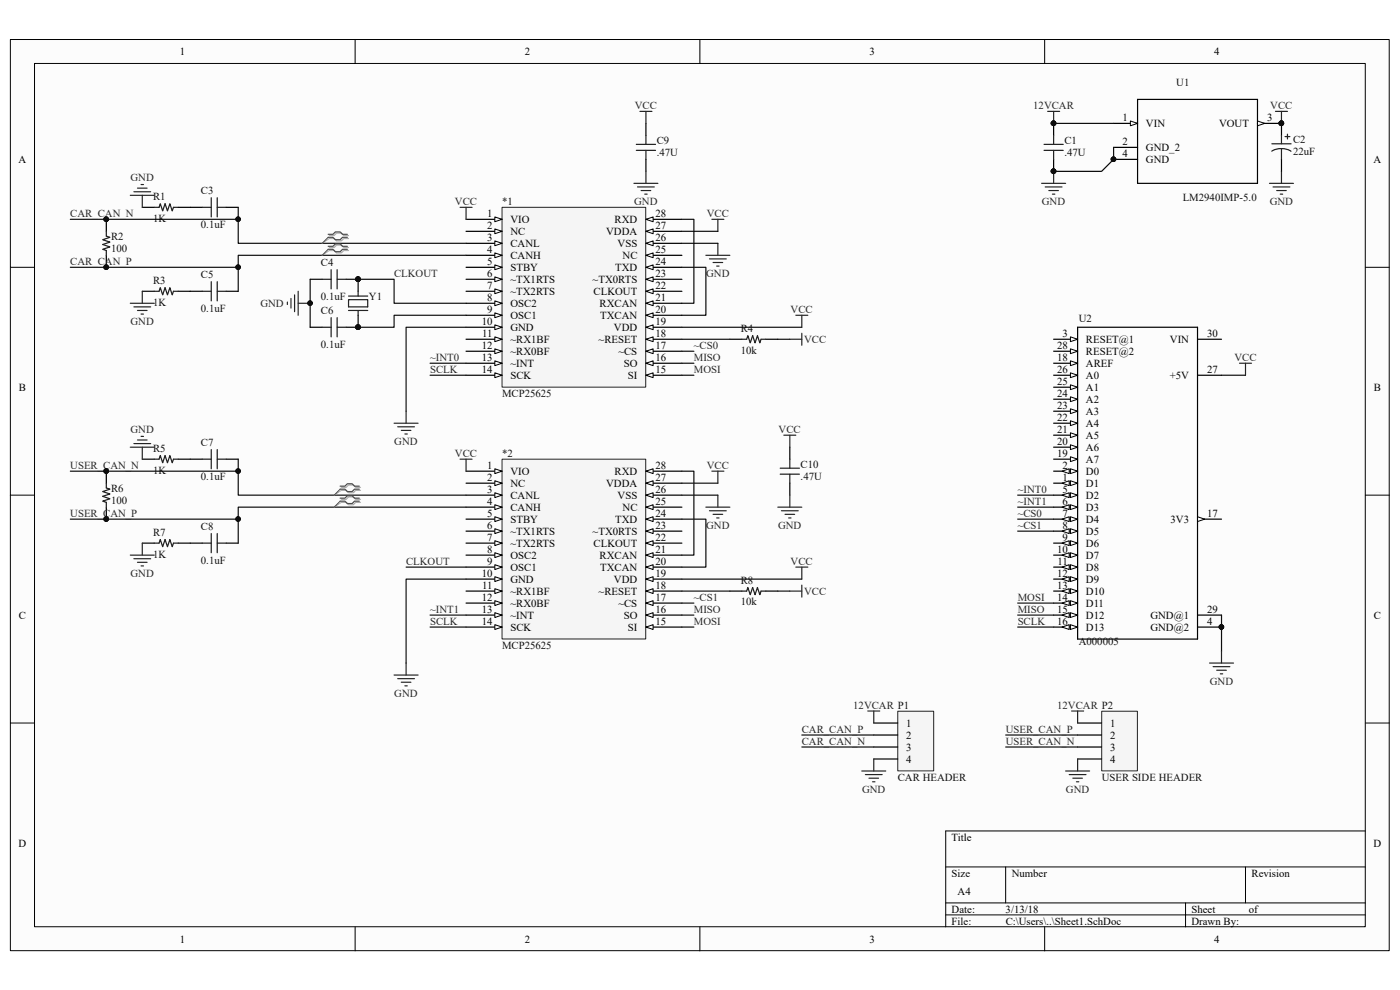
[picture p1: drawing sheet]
<svg xmlns="http://www.w3.org/2000/svg" width="297mm" height="210mm" viewBox="0 0 297 210" stroke-linecap="round" stroke-linejoin="round" font-family="sans-serif">
<path d="M2.2 8.4h292.5v193.3h-292.5z" fill="#fcfcfc"/>
<path d="M2.2 8.4h292.5v193.3h-292.5z" fill="none" stroke="#000" stroke-width=".21"/>
<path d="M7.4 13.5h282.2v183.1h-282.2z" fill="#fcfcfc"/>
<g fill="none" stroke="#000" stroke-width=".21">
<path d="M7.3 13.5h282.3v183.1h-282.3zM75.3 8.4v5.1M148.5 8.4v5.1M221.6 8.4v5.1M2.2 56.7h5.1M289.7 56.7h5.1M2.2 105h5.1M289.7 105h5.1M2.2 153.4h5.1M289.7 153.4h5.1M289.7 176.3h-89.1v20.3M75.3 196.6v5.1"/>
<path d="M148.5 196.6v5.1M200.6 183.9h89.1M200.6 191.5h89.1M200.6 194.1h89.1M213.4 183.9v7.6M221.6 196.6v5.1M251.5 191.5v5.1M264.2 183.9v7.6"/>
</g>
<path d="M106.6 44h30.4v38.1h-30.4z" fill="#f5f5f5"/>
<path d="M106.5 44h30.5v38.1h-30.5z" fill="none" stroke="#262626" stroke-width=".21"/>
<path d="M98.9 46.5h7.6" fill="none" stroke="#000" stroke-width=".25"/>
<path d="M105 46l1.5 .5-1.5 .5z" fill="#fcfcfc"/>
<path d="M105 46l1.5 .5-1.5 .5z" fill="none" stroke="#000" stroke-width=".21"/>
<path d="M98.9 49.1h7.6" fill="none" stroke="#000" stroke-width=".25"/>
<path d="M105 48.6l1.5 .5-1.5 .5z" fill="#fcfcfc"/>
<path d="M105 48.6l1.5 .5-1.5 .5z" fill="none" stroke="#000" stroke-width=".21"/>
<path d="M98.9 51.6h7.6" fill="none" stroke="#000" stroke-width=".25"/>
<path d="M105 51.1l1.5 .5-1.5 .5z" fill="#fcfcfc"/>
<path d="M105 51.1l1.5 .5-1.5 .5z" fill="none" stroke="#000" stroke-width=".21"/>
<path d="M98.9 54.2h7.6" fill="none" stroke="#000" stroke-width=".25"/>
<path d="M105 53.7l1.5 .5-1.5 .5z" fill="#fcfcfc"/>
<path d="M105 53.7l1.5 .5-1.5 .5z" fill="none" stroke="#000" stroke-width=".21"/>
<path d="M98.9 56.7h7.6" fill="none" stroke="#000" stroke-width=".25"/>
<path d="M105 56.2l1.5 .5-1.5 .5z" fill="#fcfcfc"/>
<path d="M105 56.2l1.5 .5-1.5 .5z" fill="none" stroke="#000" stroke-width=".21"/>
<path d="M98.9 59.2h7.6" fill="none" stroke="#000" stroke-width=".25"/>
<path d="M105 58.7l1.5 .5-1.5 .6z" fill="#fcfcfc"/>
<path d="M105 58.7l1.5 .5-1.5 .6z" fill="none" stroke="#000" stroke-width=".21"/>
<path d="M98.9 61.8h7.6" fill="none" stroke="#000" stroke-width=".25"/>
<path d="M105 61.3l1.5 .5-1.5 .5z" fill="#fcfcfc"/>
<path d="M105 61.3l1.5 .5-1.5 .5z" fill="none" stroke="#000" stroke-width=".21"/>
<path d="M98.9 64.3h7.6" fill="none" stroke="#000" stroke-width=".25"/>
<path d="M105 63.8l1.5 .5-1.5 .5z" fill="#fcfcfc"/>
<path d="M105 63.8l1.5 .5-1.5 .5z" fill="none" stroke="#000" stroke-width=".21"/>
<path d="M98.9 66.9h7.6" fill="none" stroke="#000" stroke-width=".25"/>
<path d="M105 66.4l1.5 .5-1.5 .5z" fill="#fcfcfc"/>
<path d="M105 66.4l1.5 .5-1.5 .5z" fill="none" stroke="#000" stroke-width=".21"/>
<path d="M98.9 69.4h7.6" fill="none" stroke="#000" stroke-width=".25"/>
<path d="M105 68.9l1.5 .5-1.5 .5z" fill="#fcfcfc"/>
<path d="M105 68.9l1.5 .5-1.5 .5z" fill="none" stroke="#000" stroke-width=".21"/>
<path d="M98.9 72h7.6" fill="none" stroke="#000" stroke-width=".25"/>
<path d="M105 71.5l1.5 .5-1.5 .5z" fill="#fcfcfc"/>
<path d="M105 71.5l1.5 .5-1.5 .5z" fill="none" stroke="#000" stroke-width=".21"/>
<path d="M98.9 74.5h7.6" fill="none" stroke="#000" stroke-width=".25"/>
<path d="M105 74l1.5 .5-1.5 .5z" fill="#fcfcfc"/>
<path d="M105 74l1.5 .5-1.5 .5z" fill="none" stroke="#000" stroke-width=".21"/>
<path d="M98.9 77.1h7.6" fill="none" stroke="#000" stroke-width=".25"/>
<path d="M105 76.5l1.5 .6-1.5 .5z" fill="#fcfcfc"/>
<path d="M105 76.5l1.5 .6-1.5 .5z" fill="none" stroke="#000" stroke-width=".21"/>
<path d="M98.9 79.6h7.6" fill="none" stroke="#000" stroke-width=".25"/>
<path d="M105 79.1l1.5 .5-1.5 .5z" fill="#fcfcfc"/>
<path d="M105 79.1l1.5 .5-1.5 .5z" fill="none" stroke="#000" stroke-width=".21"/>
<path d="M137 79.6h7.7" fill="none" stroke="#000" stroke-width=".25"/>
<path d="M137 79.6l1.6-.5v1z" fill="#fcfcfc"/>
<path d="M137 79.6l1.6-.5v1z" fill="none" stroke="#000" stroke-width=".21"/>
<path d="M137 77.1h7.7" fill="none" stroke="#000" stroke-width=".25"/>
<path d="M137 77.1l1.6-.6v1.1z" fill="#fcfcfc"/>
<path d="M137 77.1l1.6-.6v1.1z" fill="none" stroke="#000" stroke-width=".21"/>
<path d="M137 74.5h7.7" fill="none" stroke="#000" stroke-width=".25"/>
<path d="M137 74.5l1.6-.5v1z" fill="#fcfcfc"/>
<path d="M137 74.5l1.6-.5v1z" fill="none" stroke="#000" stroke-width=".21"/>
<path d="M137 72h7.7" fill="none" stroke="#000" stroke-width=".25"/>
<path d="M137 72l1.6-.5v1z" fill="#fcfcfc"/>
<path d="M137 72l1.6-.5v1z" fill="none" stroke="#000" stroke-width=".21"/>
<path d="M137 69.4h7.7" fill="none" stroke="#000" stroke-width=".25"/>
<path d="M137 69.4l1.6-.5v1z" fill="#fcfcfc"/>
<path d="M137 69.4l1.6-.5v1z" fill="none" stroke="#000" stroke-width=".21"/>
<path d="M137 66.9h7.7" fill="none" stroke="#000" stroke-width=".25"/>
<path d="M137 66.9l1.6-.5v1z" fill="#fcfcfc"/>
<path d="M137 66.9l1.6-.5v1z" fill="none" stroke="#000" stroke-width=".21"/>
<path d="M137 64.3h7.7" fill="none" stroke="#000" stroke-width=".25"/>
<path d="M137 64.3l1.6-.5v1z" fill="#fcfcfc"/>
<path d="M137 64.3l1.6-.5v1z" fill="none" stroke="#000" stroke-width=".21"/>
<path d="M137 61.8h7.7" fill="none" stroke="#000" stroke-width=".25"/>
<path d="M137 61.8l1.6-.5v1z" fill="#fcfcfc"/>
<path d="M137 61.8l1.6-.5v1z" fill="none" stroke="#000" stroke-width=".21"/>
<path d="M137 59.2h7.7" fill="none" stroke="#000" stroke-width=".25"/>
<path d="M137 59.2l1.6-.5v1.1z" fill="#fcfcfc"/>
<path d="M137 59.2l1.6-.5v1.1z" fill="none" stroke="#000" stroke-width=".21"/>
<path d="M137 56.7h7.7" fill="none" stroke="#000" stroke-width=".25"/>
<path d="M137 56.7l1.6-.5v1z" fill="#fcfcfc"/>
<path d="M137 56.7l1.6-.5v1z" fill="none" stroke="#000" stroke-width=".21"/>
<path d="M137 54.2h7.7" fill="none" stroke="#000" stroke-width=".25"/>
<path d="M137 54.2l1.6-.5v1z" fill="#fcfcfc"/>
<path d="M137 54.2l1.6-.5v1z" fill="none" stroke="#000" stroke-width=".21"/>
<path d="M137 51.6h7.7" fill="none" stroke="#000" stroke-width=".25"/>
<path d="M137 51.6l1.6-.5v1z" fill="#fcfcfc"/>
<path d="M137 51.6l1.6-.5v1z" fill="none" stroke="#000" stroke-width=".21"/>
<path d="M137 49.1h7.7" fill="none" stroke="#000" stroke-width=".25"/>
<path d="M137 49.1l1.6-.5v1z" fill="#fcfcfc"/>
<path d="M137 49.1l1.6-.5v1z" fill="none" stroke="#000" stroke-width=".21"/>
<path d="M137 46.5h7.7" fill="none" stroke="#000" stroke-width=".25"/>
<path d="M137 46.5l1.6-.5v1z" fill="#fcfcfc"/>
<path d="M137 46.5l1.6-.5v1z" fill="none" stroke="#000" stroke-width=".21"/>
<g fill="none" stroke="#262626" stroke-width=".25">
<path d="M29.2 39.9h2M29.9 39.2h.5M27.6 41.4h5.1M28.4 40.7h3.6M30.2 41.4v2.6M97.6 44h2.5M98.9 44v2.5M149.8 54.2h5M150.5 54.9h3.6M151 46.5h2.6M151.3 55.7h2M152 56.4h.6"/>
<path d="M152.3 46.5v2.6M152.3 51.6v2.6M27.6 64.3h5.1M28.4 65.1h3.6M29.2 65.9h2M29.9 66.6h.5M30.2 61.8v2.5M61 64.1v.5M61.7 63.3v2.1M62.5 62.6v3.5M63.3 64.3h2.5M63.3 61.8v5.1"/>
<path d="M167.6 72h2.5M168.8 66.9h2.6M170.1 66.9v2.5M170.1 70.7v2.5M83.6 89.8h5.1M84.4 90.5h3.5M85.1 91.3h2.1M85.9 92.1h.5M86.2 87.2v2.6"/>
</g>
<g fill="none" stroke="#000" stroke-width=".25">
<path d="M22.6 46.5v2.6M22.6 54.2v2.5M30.2 44h2.5M37.8 44h5.1M48 44h2.5M65.8 59.2h2.5M73.4 59.2h2.6v2.6M30.2 61.8h2.5M37.8 61.8h5.1M48 61.8h2.5M65.8 69.4h2.5M76 66.9v2.5h-2.6"/>
<path d="M154.8 72h2.6M162.5 72h2.5"/>
</g>
<g fill="none" stroke="#1c1c1c" stroke-width=".25">
<path d="M22.6 49.1v1l.7 .2-1.5 .6 1.5 .5-1.5 .5 1.5 .5-1.5 .5 .8 .2v1.1M32.7 44h1l.3-.8 .5 1.5 .5-1.5 .5 1.5 .5-1.5 .5 1.5 .3-.7h1M42.9 44h1.9M44.8 41.9v4.1M44.8 59.8v4M46.1 44h1.9M46.1 41.9v4.1M46.1 59.8v4M68.3 59.2h2M70.3 57.2v4.1M71.5 57.2v4.1M71.5 59.2h1.9"/>
<path d="M32.7 61.8h1l.3-.8 .5 1.6 .5-1.6 .5 1.6 .5-1.6 .5 1.6 .3-.8h1M42.9 61.8h1.9M46.1 61.8h1.9M68.3 69.4h2M70.3 67.4v4.1M71.5 69.4h1.9M71.5 67.4v4.1M73.9 63.6h4.1v1.5h-4.1zM73.9 62.8h4.1M73.9 65.9h4.1M76 61.8v1M76 65.9v1"/>
<path d="M157.4 72h1l.3-.8 .5 1.5 .5-1.5 .5 1.5 .5-1.5 .5 1.5 .3-.7h1"/>
</g>
<g fill="#0e0e0e" stroke="#0e0e0e" stroke-width=".21">
<circle cx="22.5" cy="46.5" r=".48"/>
<circle cx="22.5" cy="56.7" r=".48"/>
<circle cx="76" cy="69.4" r=".48"/>
<circle cx="76" cy="59.2" r=".48"/>
<circle cx="65.8" cy="64.3" r=".48"/>
</g>
<path d="M106.6 97.5h30.4v38.1h-30.4z" fill="#f5f5f5"/>
<path d="M106.5 97.4h30.5v38.2h-30.5z" fill="none" stroke="#262626" stroke-width=".21"/>
<path d="M98.9 100h7.6" fill="none" stroke="#000" stroke-width=".25"/>
<path d="M105 99.4l1.5 .6-1.5 .5z" fill="#fcfcfc"/>
<path d="M105 99.4l1.5 .6-1.5 .5z" fill="none" stroke="#000" stroke-width=".21"/>
<path d="M98.9 102.5h7.6" fill="none" stroke="#000" stroke-width=".25"/>
<path d="M105 102l1.5 .5-1.5 .5z" fill="#fcfcfc"/>
<path d="M105 102l1.5 .5-1.5 .5z" fill="none" stroke="#000" stroke-width=".21"/>
<path d="M98.9 105h7.6" fill="none" stroke="#000" stroke-width=".25"/>
<path d="M105 104.5l1.5 .5-1.5 .6z" fill="#fcfcfc"/>
<path d="M105 104.5l1.5 .5-1.5 .6z" fill="none" stroke="#000" stroke-width=".21"/>
<path d="M98.9 107.6h7.6" fill="none" stroke="#000" stroke-width=".25"/>
<path d="M105 107.1l1.5 .5-1.5 .5z" fill="#fcfcfc"/>
<path d="M105 107.1l1.5 .5-1.5 .5z" fill="none" stroke="#000" stroke-width=".21"/>
<path d="M98.9 110.1h7.6" fill="none" stroke="#000" stroke-width=".25"/>
<path d="M105 109.6l1.5 .5-1.5 .5z" fill="#fcfcfc"/>
<path d="M105 109.6l1.5 .5-1.5 .5z" fill="none" stroke="#000" stroke-width=".21"/>
<path d="M98.9 112.7h7.6" fill="none" stroke="#000" stroke-width=".25"/>
<path d="M105 112.2l1.5 .5-1.5 .5z" fill="#fcfcfc"/>
<path d="M105 112.2l1.5 .5-1.5 .5z" fill="none" stroke="#000" stroke-width=".21"/>
<path d="M98.9 115.2h7.6" fill="none" stroke="#000" stroke-width=".25"/>
<path d="M105 114.7l1.5 .5-1.5 .5z" fill="#fcfcfc"/>
<path d="M105 114.7l1.5 .5-1.5 .5z" fill="none" stroke="#000" stroke-width=".21"/>
<path d="M98.9 117.8h7.6" fill="none" stroke="#000" stroke-width=".25"/>
<path d="M105 117.3l1.5 .5-1.5 .5z" fill="#fcfcfc"/>
<path d="M105 117.3l1.5 .5-1.5 .5z" fill="none" stroke="#000" stroke-width=".21"/>
<path d="M98.9 120.3h7.6" fill="none" stroke="#000" stroke-width=".25"/>
<path d="M105 119.8l1.5 .5-1.5 .5z" fill="#fcfcfc"/>
<path d="M105 119.8l1.5 .5-1.5 .5z" fill="none" stroke="#000" stroke-width=".21"/>
<path d="M98.9 122.9h7.6" fill="none" stroke="#000" stroke-width=".25"/>
<path d="M105 122.3l1.5 .6-1.5 .5z" fill="#fcfcfc"/>
<path d="M105 122.3l1.5 .6-1.5 .5z" fill="none" stroke="#000" stroke-width=".21"/>
<path d="M98.9 125.4h7.6" fill="none" stroke="#000" stroke-width=".25"/>
<path d="M105 124.9l1.5 .5-1.5 .5z" fill="#fcfcfc"/>
<path d="M105 124.9l1.5 .5-1.5 .5z" fill="none" stroke="#000" stroke-width=".21"/>
<path d="M98.9 127.9h7.6" fill="none" stroke="#000" stroke-width=".25"/>
<path d="M105 127.4l1.5 .5-1.5 .5z" fill="#fcfcfc"/>
<path d="M105 127.4l1.5 .5-1.5 .5z" fill="none" stroke="#000" stroke-width=".21"/>
<path d="M98.9 130.5h7.6" fill="none" stroke="#000" stroke-width=".25"/>
<path d="M105 130l1.5 .5-1.5 .5z" fill="#fcfcfc"/>
<path d="M105 130l1.5 .5-1.5 .5z" fill="none" stroke="#000" stroke-width=".21"/>
<path d="M98.9 133h7.6" fill="none" stroke="#000" stroke-width=".25"/>
<path d="M105 132.5l1.5 .5-1.5 .5z" fill="#fcfcfc"/>
<path d="M105 132.5l1.5 .5-1.5 .5z" fill="none" stroke="#000" stroke-width=".21"/>
<path d="M137 133h7.7" fill="none" stroke="#000" stroke-width=".25"/>
<path d="M137 133l1.6-.5v1z" fill="#fcfcfc"/>
<path d="M137 133l1.6-.5v1z" fill="none" stroke="#000" stroke-width=".21"/>
<path d="M137 130.5h7.7" fill="none" stroke="#000" stroke-width=".25"/>
<path d="M137 130.5l1.6-.5v1z" fill="#fcfcfc"/>
<path d="M137 130.5l1.6-.5v1z" fill="none" stroke="#000" stroke-width=".21"/>
<path d="M137 127.9h7.7" fill="none" stroke="#000" stroke-width=".25"/>
<path d="M137 127.9l1.6-.5v1z" fill="#fcfcfc"/>
<path d="M137 127.9l1.6-.5v1z" fill="none" stroke="#000" stroke-width=".21"/>
<path d="M137 125.4h7.7" fill="none" stroke="#000" stroke-width=".25"/>
<path d="M137 125.4l1.6-.5v1z" fill="#fcfcfc"/>
<path d="M137 125.4l1.6-.5v1z" fill="none" stroke="#000" stroke-width=".21"/>
<path d="M137 122.9h7.7" fill="none" stroke="#000" stroke-width=".25"/>
<path d="M137 122.9l1.6-.6v1.1z" fill="#fcfcfc"/>
<path d="M137 122.9l1.6-.6v1.1z" fill="none" stroke="#000" stroke-width=".21"/>
<path d="M137 120.3h7.7" fill="none" stroke="#000" stroke-width=".25"/>
<path d="M137 120.3l1.6-.5v1z" fill="#fcfcfc"/>
<path d="M137 120.3l1.6-.5v1z" fill="none" stroke="#000" stroke-width=".21"/>
<path d="M137 117.8h7.7" fill="none" stroke="#000" stroke-width=".25"/>
<path d="M137 117.8l1.6-.5v1z" fill="#fcfcfc"/>
<path d="M137 117.8l1.6-.5v1z" fill="none" stroke="#000" stroke-width=".21"/>
<path d="M137 115.2h7.7" fill="none" stroke="#000" stroke-width=".25"/>
<path d="M137 115.2l1.6-.5v1z" fill="#fcfcfc"/>
<path d="M137 115.2l1.6-.5v1z" fill="none" stroke="#000" stroke-width=".21"/>
<path d="M137 112.7h7.7" fill="none" stroke="#000" stroke-width=".25"/>
<path d="M137 112.7l1.6-.5v1z" fill="#fcfcfc"/>
<path d="M137 112.7l1.6-.5v1z" fill="none" stroke="#000" stroke-width=".21"/>
<path d="M137 110.1h7.7" fill="none" stroke="#000" stroke-width=".25"/>
<path d="M137 110.1l1.6-.5v1z" fill="#fcfcfc"/>
<path d="M137 110.1l1.6-.5v1z" fill="none" stroke="#000" stroke-width=".21"/>
<path d="M137 107.6h7.7" fill="none" stroke="#000" stroke-width=".25"/>
<path d="M137 107.6l1.6-.5v1z" fill="#fcfcfc"/>
<path d="M137 107.6l1.6-.5v1z" fill="none" stroke="#000" stroke-width=".21"/>
<path d="M137 105h7.7" fill="none" stroke="#000" stroke-width=".25"/>
<path d="M137 105l1.6-.5v1.1z" fill="#fcfcfc"/>
<path d="M137 105l1.6-.5v1.1z" fill="none" stroke="#000" stroke-width=".21"/>
<path d="M137 102.5h7.7" fill="none" stroke="#000" stroke-width=".25"/>
<path d="M137 102.5l1.6-.5v1z" fill="#fcfcfc"/>
<path d="M137 102.5l1.6-.5v1z" fill="none" stroke="#000" stroke-width=".21"/>
<path d="M137 100h7.7" fill="none" stroke="#000" stroke-width=".25"/>
<path d="M137 100l1.6-.6v1.1z" fill="#fcfcfc"/>
<path d="M137 100l1.6-.6v1.1z" fill="none" stroke="#000" stroke-width=".21"/>
<g fill="none" stroke="#262626" stroke-width=".25">
<path d="M27.6 94.9h5.1M28.4 94.1h3.6M29.2 93.3h2M29.9 92.6h.5M30.2 94.9v2.5M97.6 97.4h2.5M98.9 97.4v2.6M151 100h2.6M152.3 100v2.5M27.6 117.8h5.1M28.4 118.5h3.6M29.2 119.3h2"/>
<path d="M30.2 115.2v2.6M149.8 107.6h5M150.5 108.3h3.6M151.3 109.1h2M152 109.9h.6M152.3 105v2.6M29.9 120.1h.5M167.6 125.4h2.5M168.8 120.3h2.6M170.1 120.3v2.6M170.1 124.1v2.6M83.6 143.2h5.1"/>
<path d="M84.4 144h3.5M85.1 144.7h2.1M85.9 145.5h.5M86.2 140.7v2.5"/>
</g>
<g fill="none" stroke="#000" stroke-width=".25">
<path d="M228.6 69.4h25.5v66.2h-25.5zM22.6 100v2.5M30.2 97.4h2.5M37.8 97.4h5.1M48 97.4h2.5M22.6 107.6v2.5M30.2 115.2h2.5M37.8 115.2h5.1M48 115.2h2.5M254.1 110.1h5M154.8 125.4h2.6M162.5 125.4h2.5"/>
<path d="M254.1 133h5M254.1 130.5h5"/>
</g>
<path d="M32.7 97.4h1l.3-.8 .5 1.6 .5-1.6 .5 1.6 .5-1.6 .5 1.6 .3-.8h1M42.9 97.4h1.9M44.8 95.4v4M46.1 97.4h1.9M46.1 95.4v4M22.6 102.5v1l.7 .3-1.5 .5 1.5 .5-1.5 .5 1.5 .5-1.5 .5 .8 .3v1M32.7 115.2h1l.3-.7 .5 1.5 .5-1.5 .5 1.5 .5-1.5 .5 1.5 .3-.8h1M42.9 115.2h1.9M44.8 113.2v4.1M46.1 113.2v4.1M46.1 115.2h1.9M157.4 125.4h1l.3-.8 .5 1.6 .5-1.6 .5 1.6 .5-1.6 .5 1.6 .3-.8h1" fill="none" stroke="#1c1c1c" stroke-width=".25"/>
<g fill="#0e0e0e" stroke="#0e0e0e" stroke-width=".21">
<circle cx="22.5" cy="99.9" r=".48"/>
<circle cx="22.5" cy="110.1" r=".48"/>
<circle cx="259.1" cy="133" r=".48"/>
</g>
<path d="M254.1 109.6l1.5 .5-1.5 .5z" fill="#fcfcfc"/>
<path d="M254.1 109.6l1.5 .5-1.5 .5z" fill="none" stroke="#000" stroke-width=".21"/>
<path d="M254.1 79.6h5M254.1 72h5M223.5 133h5.1" fill="none" stroke="#000" stroke-width=".25"/>
<path d="M227.1 132.5l1.5 .5-1.5 .5z" fill="#fcfcfc"/>
<path d="M227.1 132.5l1.5 .5-1.5 .5z" fill="none" stroke="#000" stroke-width=".21"/>
<path d="M225.3 133l1.5-.5v1z" fill="#fcfcfc"/>
<path d="M225.3 133l1.5-.5v1z" fill="none" stroke="#000" stroke-width=".21"/>
<path d="M223.5 130.5h5.1" fill="none" stroke="#000" stroke-width=".25"/>
<path d="M227.1 130l1.5 .5-1.5 .5z" fill="#fcfcfc"/>
<path d="M227.1 130l1.5 .5-1.5 .5z" fill="none" stroke="#000" stroke-width=".21"/>
<path d="M225.3 130.5l1.5-.5v1z" fill="#fcfcfc"/>
<path d="M225.3 130.5l1.5-.5v1z" fill="none" stroke="#000" stroke-width=".21"/>
<path d="M223.5 127.9h5.1" fill="none" stroke="#000" stroke-width=".25"/>
<path d="M227.1 127.4l1.5 .5-1.5 .5z" fill="#fcfcfc"/>
<path d="M227.1 127.4l1.5 .5-1.5 .5z" fill="none" stroke="#000" stroke-width=".21"/>
<path d="M225.3 127.9l1.5-.5v1z" fill="#fcfcfc"/>
<path d="M225.3 127.9l1.5-.5v1z" fill="none" stroke="#000" stroke-width=".21"/>
<path d="M223.5 125.4h5.1" fill="none" stroke="#000" stroke-width=".25"/>
<path d="M227.1 124.9l1.5 .5-1.5 .5z" fill="#fcfcfc"/>
<path d="M227.1 124.9l1.5 .5-1.5 .5z" fill="none" stroke="#000" stroke-width=".21"/>
<path d="M225.3 125.4l1.5-.5v1z" fill="#fcfcfc"/>
<path d="M225.3 125.4l1.5-.5v1z" fill="none" stroke="#000" stroke-width=".21"/>
<path d="M223.5 122.9h5.1" fill="none" stroke="#000" stroke-width=".25"/>
<path d="M227.1 122.3l1.5 .6-1.5 .5z" fill="#fcfcfc"/>
<path d="M227.1 122.3l1.5 .6-1.5 .5z" fill="none" stroke="#000" stroke-width=".21"/>
<path d="M225.3 122.9l1.5-.6v1.1z" fill="#fcfcfc"/>
<path d="M225.3 122.9l1.5-.6v1.1z" fill="none" stroke="#000" stroke-width=".21"/>
<path d="M223.5 120.3h5.1" fill="none" stroke="#000" stroke-width=".25"/>
<path d="M227.1 119.8l1.5 .5-1.5 .5z" fill="#fcfcfc"/>
<path d="M227.1 119.8l1.5 .5-1.5 .5z" fill="none" stroke="#000" stroke-width=".21"/>
<path d="M225.3 120.3l1.5-.5v1z" fill="#fcfcfc"/>
<path d="M225.3 120.3l1.5-.5v1z" fill="none" stroke="#000" stroke-width=".21"/>
<path d="M223.5 117.8h5.1" fill="none" stroke="#000" stroke-width=".25"/>
<path d="M227.1 117.3l1.5 .5-1.5 .5z" fill="#fcfcfc"/>
<path d="M227.1 117.3l1.5 .5-1.5 .5z" fill="none" stroke="#000" stroke-width=".21"/>
<path d="M225.3 117.8l1.5-.5v1z" fill="#fcfcfc"/>
<path d="M225.3 117.8l1.5-.5v1z" fill="none" stroke="#000" stroke-width=".21"/>
<path d="M223.5 115.2h5.1" fill="none" stroke="#000" stroke-width=".25"/>
<path d="M227.1 114.7l1.5 .5-1.5 .5z" fill="#fcfcfc"/>
<path d="M227.1 114.7l1.5 .5-1.5 .5z" fill="none" stroke="#000" stroke-width=".21"/>
<path d="M225.3 115.2l1.5-.5v1z" fill="#fcfcfc"/>
<path d="M225.3 115.2l1.5-.5v1z" fill="none" stroke="#000" stroke-width=".21"/>
<path d="M223.5 112.7h5.1" fill="none" stroke="#000" stroke-width=".25"/>
<path d="M227.1 112.2l1.5 .5-1.5 .5z" fill="#fcfcfc"/>
<path d="M227.1 112.2l1.5 .5-1.5 .5z" fill="none" stroke="#000" stroke-width=".21"/>
<path d="M225.3 112.7l1.5-.5v1z" fill="#fcfcfc"/>
<path d="M225.3 112.7l1.5-.5v1z" fill="none" stroke="#000" stroke-width=".21"/>
<path d="M223.5 110.1h5.1" fill="none" stroke="#000" stroke-width=".25"/>
<path d="M227.1 109.6l1.5 .5-1.5 .5z" fill="#fcfcfc"/>
<path d="M227.1 109.6l1.5 .5-1.5 .5z" fill="none" stroke="#000" stroke-width=".21"/>
<path d="M225.3 110.1l1.5-.5v1z" fill="#fcfcfc"/>
<path d="M225.3 110.1l1.5-.5v1z" fill="none" stroke="#000" stroke-width=".21"/>
<path d="M223.5 107.6h5.1" fill="none" stroke="#000" stroke-width=".25"/>
<path d="M227.1 107.1l1.5 .5-1.5 .5z" fill="#fcfcfc"/>
<path d="M227.1 107.1l1.5 .5-1.5 .5z" fill="none" stroke="#000" stroke-width=".21"/>
<path d="M225.3 107.6l1.5-.5v1z" fill="#fcfcfc"/>
<path d="M225.3 107.6l1.5-.5v1z" fill="none" stroke="#000" stroke-width=".21"/>
<path d="M223.5 105h5.1" fill="none" stroke="#000" stroke-width=".25"/>
<path d="M227.1 104.5l1.5 .5-1.5 .6z" fill="#fcfcfc"/>
<path d="M227.1 104.5l1.5 .5-1.5 .6z" fill="none" stroke="#000" stroke-width=".21"/>
<path d="M225.3 105l1.5-.5v1.1z" fill="#fcfcfc"/>
<path d="M225.3 105l1.5-.5v1.1z" fill="none" stroke="#000" stroke-width=".21"/>
<path d="M223.5 102.5h5.1" fill="none" stroke="#000" stroke-width=".25"/>
<path d="M227.1 102l1.5 .5-1.5 .5z" fill="#fcfcfc"/>
<path d="M227.1 102l1.5 .5-1.5 .5z" fill="none" stroke="#000" stroke-width=".21"/>
<path d="M225.3 102.5l1.5-.5v1z" fill="#fcfcfc"/>
<path d="M225.3 102.5l1.5-.5v1z" fill="none" stroke="#000" stroke-width=".21"/>
<path d="M223.5 100h5.1" fill="none" stroke="#000" stroke-width=".25"/>
<path d="M227.1 99.4l1.5 .6-1.5 .5z" fill="#fcfcfc"/>
<path d="M227.1 99.4l1.5 .6-1.5 .5z" fill="none" stroke="#000" stroke-width=".21"/>
<path d="M225.3 100l1.5-.6v1.1z" fill="#fcfcfc"/>
<path d="M225.3 100l1.5-.6v1.1z" fill="none" stroke="#000" stroke-width=".21"/>
<path d="M223.5 97.4h5.1" fill="none" stroke="#000" stroke-width=".25"/>
<path d="M227.1 96.9l1.5 .5-1.5 .5z" fill="#fcfcfc"/>
<path d="M227.1 96.9l1.5 .5-1.5 .5z" fill="none" stroke="#000" stroke-width=".21"/>
<path d="M223.5 94.9h5.1" fill="none" stroke="#000" stroke-width=".25"/>
<path d="M227.1 94.4l1.5 .5-1.5 .5z" fill="#fcfcfc"/>
<path d="M227.1 94.4l1.5 .5-1.5 .5z" fill="none" stroke="#000" stroke-width=".21"/>
<path d="M223.5 92.3h5.1" fill="none" stroke="#000" stroke-width=".25"/>
<path d="M227.1 91.8l1.5 .5-1.5 .5z" fill="#fcfcfc"/>
<path d="M227.1 91.8l1.5 .5-1.5 .5z" fill="none" stroke="#000" stroke-width=".21"/>
<path d="M223.5 89.8h5.1" fill="none" stroke="#000" stroke-width=".25"/>
<path d="M227.1 89.3l1.5 .5-1.5 .5z" fill="#fcfcfc"/>
<path d="M227.1 89.3l1.5 .5-1.5 .5z" fill="none" stroke="#000" stroke-width=".21"/>
<path d="M223.5 87.2h5.1" fill="none" stroke="#000" stroke-width=".25"/>
<path d="M227.1 86.7l1.5 .5-1.5 .5z" fill="#fcfcfc"/>
<path d="M227.1 86.7l1.5 .5-1.5 .5z" fill="none" stroke="#000" stroke-width=".21"/>
<path d="M223.5 84.7h5.1" fill="none" stroke="#000" stroke-width=".25"/>
<path d="M227.1 84.2l1.5 .5-1.5 .5z" fill="#fcfcfc"/>
<path d="M227.1 84.2l1.5 .5-1.5 .5z" fill="none" stroke="#000" stroke-width=".21"/>
<path d="M223.5 82.1h5.1" fill="none" stroke="#000" stroke-width=".25"/>
<path d="M227.1 81.6l1.5 .5-1.5 .6z" fill="#fcfcfc"/>
<path d="M227.1 81.6l1.5 .5-1.5 .6z" fill="none" stroke="#000" stroke-width=".21"/>
<path d="M223.5 79.6h5.1" fill="none" stroke="#000" stroke-width=".25"/>
<path d="M227.1 79.1l1.5 .5-1.5 .5z" fill="#fcfcfc"/>
<path d="M227.1 79.1l1.5 .5-1.5 .5z" fill="none" stroke="#000" stroke-width=".21"/>
<path d="M223.5 77.1h5.1" fill="none" stroke="#000" stroke-width=".25"/>
<path d="M227.1 76.5l1.5 .6-1.5 .5z" fill="#fcfcfc"/>
<path d="M227.1 76.5l1.5 .6-1.5 .5z" fill="none" stroke="#000" stroke-width=".21"/>
<path d="M223.5 74.5h5.1" fill="none" stroke="#000" stroke-width=".25"/>
<path d="M227.1 74l1.5 .5-1.5 .5z" fill="#fcfcfc"/>
<path d="M227.1 74l1.5 .5-1.5 .5z" fill="none" stroke="#000" stroke-width=".21"/>
<path d="M223.5 72h5.1" fill="none" stroke="#000" stroke-width=".25"/>
<path d="M227.1 71.5l1.5 .5-1.5 .5z" fill="#fcfcfc"/>
<path d="M227.1 71.5l1.5 .5-1.5 .5z" fill="none" stroke="#000" stroke-width=".21"/>
<g fill="#0e0e0e" stroke="#0e0e0e" stroke-width=".21">
<circle cx="259.1" cy="133" r=".48"/>
<circle cx="271.8" cy="26.1" r=".48"/>
</g>
<path d="M270.6 23.6h2.5M271.9 23.6v2.6M263 77.1h2.5M264.2 77.1v2.5M259.1 138.1v2.6M256.6 140.7h5.1M257.4 141.4h3.5M258.1 142.2h2.1M258.9 142.9h.5" fill="none" stroke="#262626" stroke-width=".25"/>
<path d="M241.3 21.1h25.5v17.8h-25.5zM266.8 26.2h5.1" fill="none" stroke="#000" stroke-width=".25"/>
<path d="M266.8 25.7l1.5 .5-1.5 .5z" fill="#fcfcfc"/>
<path d="M266.8 25.7l1.5 .5-1.5 .5z" fill="none" stroke="#000" stroke-width=".21"/>
<g fill="#0e0e0e" stroke="#0e0e0e" stroke-width=".21">
<circle cx="271.8" cy="26.1" r=".48"/>
<circle cx="236.2" cy="33.8" r=".48"/>
</g>
<path d="M236.2 33.8h5.1M236.2 31.3h5.1M236.2 26.2h5.1" fill="none" stroke="#000" stroke-width=".25"/>
<path d="M239.8 25.7l1.5 .5-1.5 .5z" fill="#fcfcfc"/>
<path d="M239.8 25.7l1.5 .5-1.5 .5z" fill="none" stroke="#000" stroke-width=".21"/>
<g fill="#0e0e0e" stroke="#0e0e0e" stroke-width=".21">
<circle cx="271.8" cy="26.1" r=".48"/>
<circle cx="236.2" cy="33.8" r=".48"/>
<circle cx="223.5" cy="36.3" r=".48"/>
<circle cx="223.5" cy="26.1" r=".48"/>
</g>
<path d="M221 38.9h5.1M221.7 39.7h3.6M222.3 23.6h2.5M223.5 23.6v2.6M223.5 36.4v2.5M222.5 40.4h2M223.3 41.2h.5" fill="none" stroke="#262626" stroke-width=".25"/>
<path d="M190.5 150.9h7.6v12.6h-7.6z" fill="#f5f5f5"/>
<path d="M190.5 150.9h7.6v12.6h-7.6z" fill="none" stroke="#262626" stroke-width=".21"/>
<path d="M185.4 153.4h5.1M185.4 155.9h5.1M185.4 158.5h5.1M185.4 161h5.1" fill="none" stroke="#000" stroke-width=".25"/>
<path d="M184.1 150.8h2.5M185.4 150.8v2.6M182.8 163.6h5.1M183.6 164.3h3.6M184.4 165.1h2M185.1 165.8h.5M185.4 161v2.6" fill="none" stroke="#262626" stroke-width=".25"/>
<path d="M233.8 150.9h7.5v12.6h-7.5z" fill="#f5f5f5"/>
<path d="M233.7 150.9h7.6v12.6h-7.6z" fill="none" stroke="#262626" stroke-width=".21"/>
<path d="M137 26.2v2.5M137 33.8v2.6M223.5 26.2v2.5M223.5 33.8v2.6M271.9 26.2v2.5M271.9 33.8v2.6M167.6 94.9v2.5M167.6 102.5v2.5M228.6 153.4h5.1M228.6 155.9h5.1M228.6 158.5h5.1M228.6 161h5.1" fill="none" stroke="#000" stroke-width=".25"/>
<g fill="none" stroke="#262626" stroke-width=".25">
<path d="M134.5 38.9h5.1M135.3 39.7h3.5M135.8 23.6h2.5M137 23.6v2.6M137 36.4v2.5M269.3 38.9h5.1M270.1 39.7h3.5M271.9 36.4v2.5M136 40.4h2.1M136.8 41.2h.5M270.8 40.4h2.1M271.6 41.2h.5"/>
<path d="M166.3 92.3h2.5M167.6 92.3v2.6M165 107.6h5.1M165.8 108.3h3.5M166.5 109.1h2.1M167.3 109.9h.5M167.6 105v2.6M227.3 150.8h2.6M228.6 150.8v2.6M226.1 163.6h5.1M226.8 164.3h3.6M227.6 165.1h2"/>
<path d="M228.4 165.8h.5M228.6 161v2.6"/>
</g>
<g fill="#0e0e0e" stroke="#0e0e0e" stroke-width=".21">
<circle cx="271.8" cy="26.1" r=".48"/>
<circle cx="223.5" cy="36.3" r=".48"/>
<circle cx="223.5" cy="26.1" r=".48"/>
<circle cx="50.5" cy="56.7" r=".48"/>
<circle cx="50.5" cy="46.5" r=".48"/>
<circle cx="22.5" cy="46.5" r=".48"/>
<circle cx="22.5" cy="56.7" r=".48"/>
<circle cx="76" cy="69.4" r=".48"/>
<circle cx="76" cy="59.2" r=".48"/>
<circle cx="65.8" cy="64.3" r=".48"/>
<circle cx="22.5" cy="99.9" r=".48"/>
<circle cx="50.5" cy="99.9" r=".48"/>
<circle cx="50.5" cy="110.1" r=".48"/>
<circle cx="22.5" cy="110.1" r=".48"/>
<circle cx="259.1" cy="133" r=".48"/>
<circle cx="236.2" cy="33.8" r=".48"/>
</g>
<g fill="none" stroke="#1c1c1c" stroke-width=".25">
<path d="M135 30.6h4.1M135 31.9h4.1M137 28.7v1.9M137 31.9v1.9M221.5 30.6h4.1M221.5 31.9h4.1M223.5 28.7v1.9M223.5 31.9v1.9M269.8 32.1a4 4 0 0 1 4.1 0M269.8 30.5h4.1M271.9 28.7v1.8M271.9 31.5v2.3"/>
<path d="M272.6 29h1M273.1 28.5v1M165.5 99.3h4.1M167.6 97.4v1.9M165.5 100.6h4.1M167.6 100.6v1.9"/>
</g>
<g fill="none" stroke="#0e0e0e" stroke-width=".25">
<path d="M223.5 26.2h12.7M236.2 31.3v2.5l-2.5 2.6h-10.2M14.9 46.5h35.6M14.9 56.7h35.6M50.5 44v7.6h48.4M65.8 59.2v10.2M76 59.2h7.6v5.1h15.3M98.9 54.2h-48.4v7.6M144.7 56.7h5.1v10.2h-5.1M144.7 46.5h2.5v17.8h-2.5M144.7 51.6h7.6M144.7 49.1h7.6"/>
<path d="M91.2 79.6h7.7M91.2 77.1h7.7M98.9 69.4h-12.7v17.8M98.9 66.9h-15.3v2.5h-7.6M144.7 69.4h25.4M144.7 79.6h2.5M144.7 77.1h2.5M144.7 74.5h2.5M144.7 72h10.1M165 72h2.6M259.1 79.6h5.1M14.9 100h35.6"/>
<path d="M50.5 97.4v7.6h48.4M144.7 100h2.5v17.8h-2.5M14.9 110.1h35.6M98.9 107.6h-48.4v7.6M144.7 110.1h5.1v10.2h-5.1M144.7 105h7.6M144.7 102.5h7.6M215.9 105h7.6M215.9 107.6h7.6M215.9 110.1h7.6M215.9 112.7h7.6M86.2 120.3h12.7"/>
<path d="M91.2 133h7.7M91.2 130.5h7.7M98.9 122.9h-12.7v17.8M144.7 122.9h25.4M144.7 133h2.5M144.7 130.5h2.5M144.7 127.9h2.5M144.7 125.4h10.1M165 125.4h2.6M215.9 133h7.6M215.9 130.5h7.6M215.9 127.9h7.6"/>
<path d="M259.1 130.5v7.6M170.1 155.9h15.3M170.1 158.5h15.3M213.4 155.9h15.2M213.4 158.5h15.2"/>
</g>
<path d="M69.9 50h1l.5-.5h1l.5 .5h1M69.9 50.6h1l.5 .5h1l.5-.5h1M69.9 52.5h1l.5-.5h1l.5 .5h1M69.9 53.1h1l.5 .6h1l.5-.6h1M72.4 103.4h1l.5-.5h1.1l.5 .5h1M72.4 104h1l.5 .5h1.1l.5-.5h1M72.4 105.9h1l.5-.5h1.1l.5 .5h1M72.4 106.6h1l.5 .5h1.1l.5-.5h1" fill="none" stroke="#aeaeae" stroke-width=".25"/>
<path d="M69.9 50.6l-1.6 1M69.9 53.1l-1.6 1.1M72.4 104l-1.5 1M72.4 106.6l-1.5 1" fill="none" stroke="#aeaeae" stroke-width=".21"/>
<path d="M69.6 49.7h1l.5-.5h1.1l.5 .5h1M69.6 50.3h1l.5 .6h1.1l.5-.6h1M69.6 52.3h1l.5-.6h1.1l.5 .6h1M69.6 52.9h1l.5 .5h1.1l.5-.5h1M72.2 103.1h1l.5-.5h1l.5 .5h1M72.2 103.8h1l.5 .5h1l.5-.5h1M72.2 105.7h1l.5-.5h1l.5 .5h1M72.2 106.3h1l.5 .5h1l.5-.5h1" fill="none" stroke="#4c4c4c" stroke-width=".25"/>
<path d="M69.6 50.3l-1.3 1.3M69.6 52.9l-1.3 1.3M72.2 103.8l-1.3 1.2M72.2 106.3l-1.3 1.3" fill="none" stroke="#4c4c4c" stroke-width=".21"/>
<g font-size="2.3">
<text x="38.2" y="11.7">1</text>
<text x="111.3" y="11.7">2</text>
<text x="184.5" y="11.7">3</text>
<text x="257.6" y="11.7">4</text>
<text x="238.2" y="25.7">1</text>
<text x="243.1" y="27">VIN</text>
<text x="258.6" y="27">VOUT</text>
<text x="268.8" y="25.7">3</text>
<text x="3.9" y="34.6">A</text>
<text x="238.2" y="33.3">4</text>
<text x="238.2" y="30.8">2</text>
<text x="243.1" y="34.6">GND</text>
<text x="243.1" y="32">GND_2</text>
<text x="291.4" y="34.6">A</text>
<text x="103.3" y="46">1</text>
<text x="108.3" y="47.3">VIO</text>
<text x="130.4" y="47.3">RXD</text>
<text x="139.1" y="46">28</text>
<text x="103.3" y="48.6">2</text>
<text x="103.3" y="51.1">3</text>
<text x="103.3" y="53.7">4</text>
<text x="108.3" y="49.8">NC</text>
<text x="108.3" y="52.4">CANL</text>
<text x="128.6" y="49.8">VDDA</text>
<text x="131" y="52.4">VSS</text>
<text x="139.1" y="53.7">25</text>
<text x="139.1" y="51.1">26</text>
<text x="139.1" y="48.6">27</text>
<text x="103.3" y="56.2">5</text>
<text x="103.3" y="58.8">6</text>
<text x="108.3" y="54.9">CANH</text>
<text x="108.3" y="57.5">STBY</text>
<text x="130.5" y="57.5">TXD</text>
<text x="132.1" y="54.9">NC</text>
<text x="139.1" y="58.8">23</text>
<text x="139.1" y="56.2">24</text>
<text x="103.3" y="61.3">7</text>
<text x="103.3" y="63.8">8</text>
<text x="108.3" y="60">~TX1RTS</text>
<text x="108.3" y="62.6">~TX2RTS</text>
<text x="108.3" y="65.1">OSC2</text>
<text x="125.7" y="60">~TX0RTS</text>
<text x="125.9" y="62.6">CLKOUT</text>
<text x="127.2" y="65.1">RXCAN</text>
<text x="139.1" y="63.8">21</text>
<text x="139.1" y="61.3">22</text>
<text x="102.2" y="68.9">10</text>
<text x="102.3" y="71.5">11</text>
<text x="103.3" y="66.4">9</text>
<text x="108.3" y="67.6">OSC1</text>
<text x="108.3" y="70.2">GND</text>
<text x="127.3" y="67.6">TXCAN</text>
<text x="130.3" y="70.2">VDD</text>
<text x="139.1" y="71.5">18</text>
<text x="139.1" y="68.9">19</text>
<text x="139.1" y="66.4">20</text>
<text x="225.4" y="71.5">3</text>
<text x="256.1" y="71.5">30</text>
<text x="102.2" y="74">12</text>
<text x="102.2" y="76.6">13</text>
<text x="108.3" y="72.7">~RX1BF</text>
<text x="108.3" y="75.3">~RX0BF</text>
<text x="108.3" y="77.9">~INT</text>
<text x="127" y="72.7">~RESET</text>
<text x="131.2" y="75.3">~CS</text>
<text x="132.3" y="77.9">SO</text>
<text x="139.1" y="76.6">16</text>
<text x="139.1" y="74">17</text>
<text x="224.3" y="76.6">18</text>
<text x="224.3" y="74">28</text>
<text x="230.4" y="77.9">AREF</text>
<text x="230.4" y="75.3">RESET@2</text>
<text x="230.4" y="72.7">RESET@1</text>
<text x="248.2" y="72.7">VIN</text>
<text x="4" y="82.9">B</text>
<text x="102.2" y="79.1">14</text>
<text x="108.3" y="80.4">SCK</text>
<text x="133.2" y="80.4">SI</text>
<text x="139.1" y="79.1">15</text>
<text x="224.3" y="81.7">25</text>
<text x="224.3" y="79.1">26</text>
<text x="230.4" y="82.9">A1</text>
<text x="230.4" y="80.4">A0</text>
<text x="248.2" y="80.4">+5V</text>
<text x="256.1" y="79.1">27</text>
<text x="291.5" y="82.9">B</text>
<text x="224.3" y="89.3">22</text>
<text x="224.3" y="86.7">23</text>
<text x="224.3" y="84.2">24</text>
<text x="230.4" y="88">A3</text>
<text x="230.4" y="85.5">A2</text>
<text x="224.3" y="94.4">20</text>
<text x="224.3" y="91.8">21</text>
<text x="230.4" y="95.6">A6</text>
<text x="230.4" y="93.1">A5</text>
<text x="230.4" y="90.6">A4</text>
<text x="103.3" y="99.4">1</text>
<text x="103.3" y="102">2</text>
<text x="108.3" y="100.7">VIO</text>
<text x="130.4" y="100.7">RXD</text>
<text x="139.1" y="102">27</text>
<text x="139.1" y="99.4">28</text>
<text x="224.3" y="96.9">19</text>
<text x="225.4" y="102">1</text>
<text x="225.4" y="99.4">2</text>
<text x="230.4" y="100.7">D0</text>
<text x="230.4" y="98.2">A7</text>
<text x="103.3" y="104.6">3</text>
<text x="103.3" y="107.1">4</text>
<text x="108.3" y="103.3">NC</text>
<text x="108.3" y="105.8">CANL</text>
<text x="128.6" y="103.3">VDDA</text>
<text x="131" y="105.8">VSS</text>
<text x="139.1" y="107.1">25</text>
<text x="139.1" y="104.6">26</text>
<text x="225.4" y="107.1">6</text>
<text x="225.4" y="104.6">5</text>
<text x="230.4" y="105.8">D2</text>
<text x="230.4" y="103.3">D1</text>
<text x="103.3" y="109.6">5</text>
<text x="103.3" y="112.2">6</text>
<text x="108.3" y="108.4">CANH</text>
<text x="108.3" y="110.9">STBY</text>
<text x="108.3" y="113.5">~TX1RTS</text>
<text x="125.7" y="113.5">~TX0RTS</text>
<text x="130.5" y="110.9">TXD</text>
<text x="132.1" y="108.4">NC</text>
<text x="139.1" y="112.2">23</text>
<text x="139.1" y="109.6">24</text>
<text x="225.4" y="112.2">8</text>
<text x="225.4" y="109.6">7</text>
<text x="230.4" y="113.5">D5</text>
<text x="230.4" y="110.9">D4</text>
<text x="230.4" y="108.4">D3</text>
<text x="248.3" y="110.9">3V3</text>
<text x="256.1" y="109.6">17</text>
<text x="103.3" y="114.7">7</text>
<text x="103.3" y="117.3">8</text>
<text x="103.3" y="119.8">9</text>
<text x="108.3" y="116">~TX2RTS</text>
<text x="108.3" y="118.5">OSC2</text>
<text x="125.9" y="116">CLKOUT</text>
<text x="127.2" y="118.5">RXCAN</text>
<text x="139.1" y="119.8">20</text>
<text x="139.1" y="117.3">21</text>
<text x="139.1" y="114.7">22</text>
<text x="224.3" y="117.3">10</text>
<text x="224.4" y="119.8">11</text>
<text x="225.4" y="114.7">9</text>
<text x="230.4" y="118.5">D7</text>
<text x="230.4" y="116">D6</text>
<text x="102.2" y="122.3">10</text>
<text x="102.3" y="124.9">11</text>
<text x="108.3" y="121.1">OSC1</text>
<text x="108.3" y="123.6">GND</text>
<text x="127.3" y="121.1">TXCAN</text>
<text x="130.3" y="123.6">VDD</text>
<text x="139.1" y="124.9">18</text>
<text x="139.1" y="122.3">19</text>
<text x="224.3" y="124.9">13</text>
<text x="224.3" y="122.3">12</text>
<text x="230.4" y="123.6">D9</text>
<text x="230.4" y="121.1">D8</text>
<text x="4" y="131.3">C</text>
<text x="102.2" y="127.4">12</text>
<text x="102.2" y="130">13</text>
<text x="108.3" y="126.2">~RX1BF</text>
<text x="108.3" y="128.7">~RX0BF</text>
<text x="108.3" y="131.3">~INT</text>
<text x="127" y="126.2">~RESET</text>
<text x="131.2" y="128.7">~CS</text>
<text x="132.3" y="131.3">SO</text>
<text x="139.1" y="130">16</text>
<text x="139.1" y="127.4">17</text>
<text x="224.3" y="130">15</text>
<text x="224.3" y="127.4">14</text>
<text x="230.4" y="131.3">D12</text>
<text x="230.4" y="128.7">D11</text>
<text x="230.4" y="126.2">D10</text>
<text x="244.1" y="131.3">GND@1</text>
<text x="256.1" y="130">29</text>
<text x="291.5" y="131.3">C</text>
<text x="102.2" y="132.5">14</text>
<text x="108.3" y="133.8">SCK</text>
<text x="133.2" y="133.8">SI</text>
<text x="139.1" y="132.5">15</text>
<text x="224.3" y="132.5">16</text>
<text x="230.4" y="133.8">D13</text>
<text x="244.1" y="133.8">GND@2</text>
<text x="256.1" y="132.5">4</text>
<text x="192.2" y="154.1">1</text>
<text x="235.5" y="154.1">1</text>
<text x="192.2" y="156.7">2</text>
<text x="192.2" y="159.3">3</text>
<text x="192.2" y="161.8">4</text>
<text x="235.5" y="156.7">2</text>
<text x="235.5" y="159.3">3</text>
<text x="235.5" y="161.8">4</text>
<text x="3.9" y="179.6">D</text>
<text x="201.9" y="178.3">Title</text>
<text x="291.4" y="179.6">D</text>
<text x="201.9" y="186">Size</text>
<text x="214.6" y="186">Number</text>
<text x="265.5" y="186">Revision</text>
<text x="203.2" y="189.8">A4</text>
<text x="201.9" y="193.6">Date:</text>
<text x="201.9" y="196.1">File:</text>
<text x="213.3" y="193.6">3/13/18</text>
<text x="213.4" y="196.1">C:\Users\..\Sheet1.SchDoc</text>
<text x="252.8" y="193.6">Sheet</text>
<text x="252.8" y="196.1">Drawn By:</text>
<text x="265" y="193.6">of</text>
<text x="38.2" y="199.9">1</text>
<text x="111.3" y="199.9">2</text>
<text x="184.5" y="199.9">3</text>
<text x="257.6" y="199.9">4</text>
</g>
<g font-size="2.3" fill="#262626">
<text x="134.7" y="23.1">VCC</text>
<text x="219.2" y="23.1">12VCAR</text>
<text x="269.5" y="23.1">VCC</text>
<text x="27.7" y="38.4">GND</text>
<text x="14.9" y="46">CAR_CAN_N</text>
<text x="96.5" y="43.5">VCC</text>
<text x="134.5" y="43.5">GND</text>
<text x="149.9" y="46">VCC</text>
<text x="221" y="43.5">GND</text>
<text x="269.4" y="43.5">GND</text>
<text x="14.9" y="56.2">CAR_CAN_P</text>
<text x="83.6" y="58.8">CLKOUT</text>
<text x="149.8" y="58.8">GND</text>
<text x="55.2" y="65.1">GND</text>
<text x="27.7" y="68.9">GND</text>
<text x="167.7" y="66.4">VCC</text>
<text x="91.2" y="76.6">~INT0</text>
<text x="147.2" y="76.6">MISO</text>
<text x="147.2" y="74">~CS0</text>
<text x="170.6" y="72.7">VCC</text>
<text x="261.9" y="76.6">VCC</text>
<text x="91.2" y="79.1">SCLK</text>
<text x="147.2" y="79.1">MOSI</text>
<text x="27.7" y="91.8">GND</text>
<text x="83.7" y="94.4">GND</text>
<text x="165.2" y="91.8">VCC</text>
<text x="14.9" y="99.4">USER_CAN_N</text>
<text x="96.5" y="96.9">VCC</text>
<text x="149.9" y="99.4">VCC</text>
<text x="215.9" y="107.1">~INT1</text>
<text x="215.9" y="104.6">~INT0</text>
<text x="14.9" y="109.6">USER_CAN_P</text>
<text x="149.8" y="112.2">GND</text>
<text x="165.1" y="112.2">GND</text>
<text x="215.9" y="109.6">~CS0</text>
<text x="215.9" y="112.2">~CS1</text>
<text x="86.1" y="119.8">CLKOUT</text>
<text x="167.7" y="119.8">VCC</text>
<text x="27.7" y="122.3">GND</text>
<text x="91.2" y="130">~INT1</text>
<text x="147.2" y="130">MISO</text>
<text x="147.2" y="127.4">~CS1</text>
<text x="170.6" y="126.2">VCC</text>
<text x="215.9" y="130">MISO</text>
<text x="215.9" y="127.4">MOSI</text>
<text x="91.2" y="132.5">SCLK</text>
<text x="147.2" y="132.5">MOSI</text>
<text x="215.9" y="132.5">SCLK</text>
<text x="83.7" y="147.8">GND</text>
<text x="256.7" y="145.2">GND</text>
<text x="170.1" y="155.4">CAR_CAN_P</text>
<text x="181" y="150.3">12VCAR P1</text>
<text x="213.4" y="155.4">USER_CAN_P</text>
<text x="224.3" y="150.3">12VCAR P2</text>
<text x="170.1" y="158">CAR_CAN_N</text>
<text x="213.4" y="158">USER_CAN_N</text>
<text x="182.9" y="168.1">GND</text>
<text x="226.1" y="168.1">GND</text>
</g>
<g font-size="2.3" fill="#0e0e0e">
<text x="249.6" y="18.2">U1</text>
<text x="139.3" y="30.5">C9</text>
<text x="139.3" y="33.1">.47U</text>
<text x="225.8" y="30.5">C1</text>
<text x="225.8" y="33.1">.47U</text>
<text x="274.3" y="30.3">C2</text>
<text x="274.3" y="32.8">22uF</text>
<text x="42.6" y="41.2">C3</text>
<text x="32.5" y="42.5">R1</text>
<text x="32.5" y="47">1K</text>
<text x="106.5" y="43.5">*1</text>
<text x="250.9" y="42.6">LM2940IMP-5.0</text>
<text x="23.6" y="50.9">R2</text>
<text x="23.6" y="53.4">100</text>
<text x="42.6" y="48.3">0.1uF</text>
<text x="42.6" y="59">C5</text>
<text x="68.1" y="56.5">C4</text>
<text x="32.5" y="60.3">R3</text>
<text x="32.5" y="64.9">1K</text>
<text x="68.1" y="63.6">0.1uF</text>
<text x="78.3" y="63.6">Y1</text>
<text x="42.6" y="66.1">0.1uF</text>
<text x="68.1" y="66.6">C6</text>
<text x="157.1" y="70.4">R4</text>
<text x="228.9" y="68.3">U2</text>
<text x="68.1" y="73.7">0.1uF</text>
<text x="157.1" y="75">10k</text>
<text x="106.5" y="84.2">MCP25625</text>
<text x="32.5" y="95.9">R5</text>
<text x="42.6" y="94.6">C7</text>
<text x="32.5" y="100.5">1K</text>
<text x="42.6" y="101.7">0.1uF</text>
<text x="106.5" y="96.9">*2</text>
<text x="169.8" y="99.2">C10</text>
<text x="169.8" y="101.7">.47U</text>
<text x="23.6" y="104.3">R6</text>
<text x="23.6" y="106.8">100</text>
<text x="32.5" y="113.7">R7</text>
<text x="42.6" y="112.4">C8</text>
<text x="32.5" y="118.3">1K</text>
<text x="42.6" y="119.5">0.1uF</text>
<text x="157.1" y="123.9">R8</text>
<text x="157.1" y="128.4">10k</text>
<text x="106.5" y="137.6">MCP25625</text>
<text x="228.9" y="136.9">A000005</text>
<text x="190.5" y="165.6">CAR HEADER</text>
<text x="233.7" y="165.6">USER SIDE HEADER</text>
</g>
</svg>
